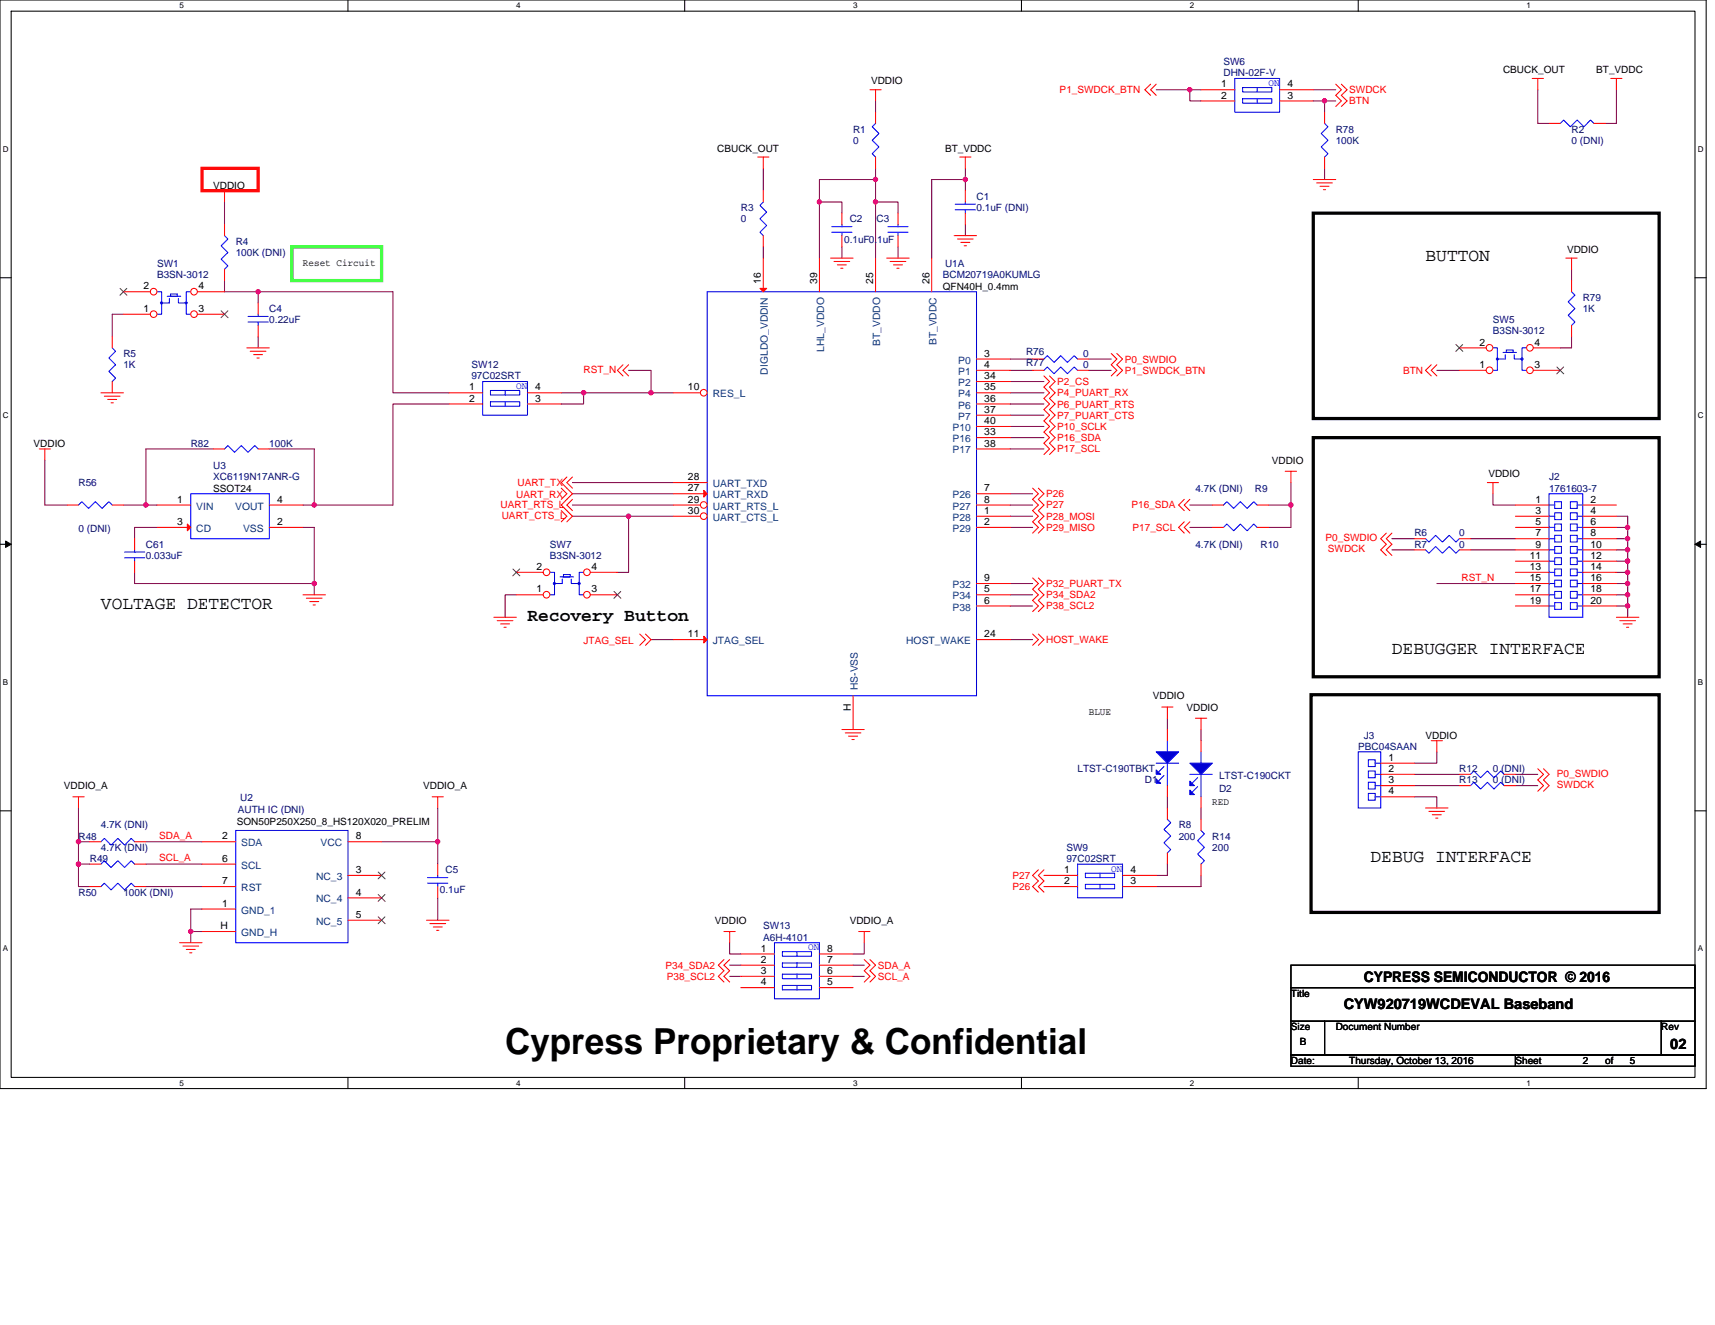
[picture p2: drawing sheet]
<svg xmlns="http://www.w3.org/2000/svg" width="279mm" height="216mm" viewBox="0 0 279 216" stroke-linecap="round" stroke-linejoin="round" font-family="sans-serif">
<path d="M0 0h278v177.4h-278zM1.8 1.8h274.3v173.8h-274.3z" fill="none" stroke="#000" stroke-width=".17"/>
<g fill="#fff">
<path d="M29.3 .2h.7v1.5h-.7z"/>
<path d="M29.3 175.7h.7v1.5h-.7z"/>
</g>
<path d="M56.7 0v1.8M56.7 175.6v1.8" fill="none" stroke="#000" stroke-width=".17"/>
<g fill="#fff">
<path d="M84.1 .2h.7v1.5h-.7z"/>
<path d="M84.1 175.7h.7v1.5h-.7z"/>
</g>
<path d="M111.5 0v1.8M111.5 175.6v1.8" fill="none" stroke="#000" stroke-width=".17"/>
<g fill="#fff">
<path d="M139 .2h.7v1.5h-.7z"/>
<path d="M139 175.7h.7v1.5h-.7z"/>
</g>
<path d="M166.4 0v1.8M166.4 175.6v1.8" fill="none" stroke="#000" stroke-width=".17"/>
<g fill="#fff">
<path d="M193.8 .2h.8v1.5h-.8z"/>
<path d="M193.8 175.7h.8v1.5h-.8z"/>
</g>
<path d="M221.3 0v1.8M221.3 175.6v1.8" fill="none" stroke="#000" stroke-width=".17"/>
<g fill="#fff">
<path d="M248.7 .2h.7v1.5h-.7z"/>
<path d="M248.7 175.7h.7v1.5h-.7z"/>
<path d="M.5 23.5h.9v1.5h-.9z"/>
<path d="M276.6 23.5h1v1.5h-1z"/>
<path d="M.5 67h.9v1.4h-.9z"/>
<path d="M276.6 67h1v1.4h-1z"/>
</g>
<path d="M0 45.3h1.8M276.1 45.3h1.9" fill="none" stroke="#000" stroke-width=".17"/>
<g fill="#fff">
<path d="M.5 110.4h.8v1.5h-.8z"/>
<path d="M276.6 110.4h.9v1.5h-.9z"/>
</g>
<path d="M0 88.7h1.8M276.1 88.7h1.9" fill="none" stroke="#000" stroke-width=".17"/>
<path d="M.9 88.2l.9 .5-.9 .5zM276.1 88.7l1-.5v1z" fill="#000" stroke="#000" stroke-width=".16"/>
<g fill="#fff">
<path d="M.5 153.8h.8v1.5h-.8z"/>
<path d="M276.6 153.8h.9v1.5h-.9z"/>
</g>
<path d="M0 132.1h1.8M276.1 132.1h1.9M210.3 157.3h65.8v3.6h-65.8zM210.3 160.9h65.8v5.5h-65.8zM210.3 166.4h5.5v5.5h-5.5zM210.3 171.9h36.6v1.8h-36.6zM215.8 166.4h54.9v5.5h-54.9zM246.9 171.9h29.2v1.8h-29.2zM270.7 166.4h5.4v5.5h-5.4z" fill="none" stroke="#000" stroke-width=".17"/>
<path d="M47.5 40.2h14.7v5.5h-14.7z" fill="none" stroke="#0f0" stroke-width=".53"/>
<path d="M32.9 27.4h9.2v3.7h-9.2z" fill="none" stroke="#f00" stroke-width=".53"/>
<path d="M214 34.7h56.3v33.5h-56.3zM214 71.3h56.3v39h-56.3zM213.6 113.2h56.7v35.5h-56.7z" fill="none" stroke="#000" stroke-width=".53"/>
<g fill="none" stroke="#800040" stroke-width=".17">
<path d="M142.6 16.4v1.9M188.4 14.6h5.4M193.8 14.6v1.8h1.9M193.8 14.6h1.9M214 16.4h1.8M214 14.6h3.6M217.6 16.4h-1.8v1.9M250.5 14.6v5.5h1.9M263.3 14.6v5.5h-1.8M36.6 32.9v3.7M124.4 27.4v3.7M133.5 32.9v9.2"/>
<path d="M133.5 32.9h3.7v1.8M142.6 29.3v3.6M142.6 27.4v1.9M142.6 29.3h-9.1v3.6M142.6 32.9v9.2M142.6 32.9h3.7v1.8M157.3 36.6v1.8M157.3 29.3v1.8M157.3 29.3h-5.5v12.8M157.3 27.4v1.9M215.8 27.4v1.9M20.1 51.2h-1.8v3.7"/>
<path d="M36.6 45.7v1.8h5.5M42.1 47.5v1.9M42.1 47.5h21.9v16.5h9.2M42.1 54.9v1.8M124.4 40.2v1.9M137.2 40.2v1.9M146.3 40.2v1.9M164.6 58.5h3.6M177.4 58.5h3.6M256 54.9v1.8h-1.8M256 43.9v1.8M7.3 75v7.3h3.7"/>
<path d="M34.7 73.2h-10.9v9.1M43.9 73.2h7.3v9.1M73.2 65.8h-9.2v16.5h-12.8M91.4 64h3.7M93.3 78.6h16.4M102.4 60.3h3.7v3.7h3.6M106.1 64h-11v1.8h-3.7M164.6 71.3h5.5M164.6 60.3h3.6M164.6 73.2h5.5M164.6 64h5.5M164.6 62.2h5.5"/>
<path d="M164.6 65.8h5.5M164.6 67.6h5.5M164.6 69.5h5.5M177.4 60.3h3.6M210.3 78.6v3.7M234.1 60.3h3.6M20.1 82.3h3.7M21.9 93.3v1.8h29.3M23.8 82.3h1.8M25.6 85.9h-3.7v1.9M49.4 85.9h1.8v9.2M49.4 82.3h1.8"/>
<path d="M51.2 95.1v1.8M84.1 96.9h-1.8v3.7M93.3 82.3h16.4M93.3 80.5h16.4M93.3 84.1h9.1M102.4 84.1v9.2h-1.8M102.4 84.1h7.3M164.6 85.9h3.6M164.6 84.1h3.6M164.6 82.3h3.6M164.6 80.5h3.6M164.6 96.9h3.6"/>
<path d="M164.6 98.7h3.6M164.6 95.1h3.6M193.8 82.3h3.7M193.8 85.9h3.7M206.7 82.3h3.6M210.3 82.3v3.6h-3.6M226.8 87.8h3.6M226.8 89.6h3.6M234.1 95.1h12.8M239.6 89.6h7.3M239.6 87.8h7.3M243.2 80.5v1.8h3.7"/>
<path d="M263.3 84.1h1.9v1.8M263.3 85.9h1.9M263.3 87.8h1.9M263.3 89.6h1.9M263.3 91.4h1.9M263.3 93.3h1.9M263.3 95.1h1.9M263.3 96.9h1.9M263.3 98.7h1.9M265.2 98.7v1.9M265.2 85.9v1.9M265.2 87.8v1.8"/>
<path d="M265.2 89.6v1.8M265.2 91.4v1.9M265.2 93.3v1.8M265.2 95.1v1.8M265.2 96.9v1.8M106.1 104.2h3.6M164.6 104.2h3.6M190.2 117v1.9M195.7 118.9v1.8M12.8 137.2v3.6M12.8 131.7v5.5h1.8M23.8 137.2h9.1"/>
<path d="M62.2 137.2h9.1M71.3 131.7v9.1M190.2 129.8v1.9M195.7 131.7v1.8M230.4 126.2h7.3M230.4 128h7.3M230.4 129.8h3.7v1.9M234.1 122.5v1.9h-3.7M246.9 126.2h3.6M246.9 128h3.6M12.8 140.8v3.7h1.8M12.8 140.8h1.8"/>
<path d="M23.8 140.8h9.1M23.8 144.5h9.1M31.1 151.8v1.8M31.1 151.8h1.8M32.9 148.1h-1.8v3.7M71.3 146.3v3.6M118.9 157.3h1.8M118.9 159.1h1.8M118.9 153.6v1.8h1.8M139 157.3h1.8M139 159.1h1.8M140.8 153.6v1.8h-1.8"/>
<path d="M190.2 140.8v1.8h-1.8M195.7 142.6v1.9h-7.3"/>
</g>
<g fill="#f0f" stroke="#f0f" stroke-width=".17">
<circle cx="142.6" cy="32.9" r=".35"/>
<circle cx="157.3" cy="29.2" r=".35"/>
<circle cx="42" cy="47.5" r=".35"/>
<circle cx="265.2" cy="98.7" r=".36"/>
<circle cx="265.2" cy="85.9" r=".36"/>
<circle cx="265.2" cy="87.8" r=".36"/>
<circle cx="265.2" cy="91.4" r=".36"/>
<circle cx="265.2" cy="89.6" r=".36"/>
<circle cx="265.2" cy="93.2" r=".36"/>
<circle cx="265.2" cy="95.1" r=".36"/>
<circle cx="265.2" cy="96.9" r=".36"/>
<circle cx="133.5" cy="32.9" r=".35"/>
<circle cx="142.6" cy="29.2" r=".35"/>
<circle cx="71.3" cy="137.1" r=".36"/>
<circle cx="12.8" cy="137.1" r=".36"/>
<circle cx="12.8" cy="140.8" r=".36"/>
<circle cx="31.1" cy="151.8" r=".36"/>
<circle cx="210.3" cy="82.3" r=".36"/>
<circle cx="193.8" cy="14.6" r=".35"/>
<circle cx="215.8" cy="16.4" r=".35"/>
<circle cx="95.1" cy="64" r=".36"/>
<circle cx="106" cy="64" r=".36"/>
<circle cx="51.2" cy="95.1" r=".36"/>
<circle cx="23.8" cy="82.3" r=".36"/>
<circle cx="51.2" cy="82.3" r=".36"/>
<circle cx="102.4" cy="84.1" r=".35"/>
</g>
<g fill="none" stroke="#f00" stroke-width=".17">
<path d="M141.7 14.6h1.9M142.6 14.6v1.8M187.5 13.7l-1 .9 1 .9M188.4 13.7l-.9 .9 .9 .9M217.6 13.7l.9 .9-.9 .9 .9 .9-.9 1M218.5 13.7l1 .9-1 .9 1 .9-1 1M249.6 12.8h1.9M250.5 12.8v1.8M262.4 12.8h1.8M263.3 12.8v1.8M35.6 31.1h1.9M36.6 31.1v1.8"/>
<path d="M123.4 25.6h1.9M124.4 25.6v1.8M155.4 38.4h3.7M156 38.9h2.5M156.4 25.6h1.8M156.5 39.5h1.5M157.3 25.6v1.8M214 29.3h3.6M214.5 29.8h2.6M215.1 30.4h1.4M215.6 30.9h.4M40.2 56.7h3.7"/>
<path d="M40.8 57.2h2.5M41.3 57.8h1.5M41.9 58.3h.3M101.5 59.4l-.9 .9 .9 1M102.4 59.4l-.9 .9 .9 1M135.3 42.1h3.7M135.9 42.6h2.5M136.4 43.2h1.5M137 43.7h.3M144.5 42.1h3.6M145 42.6h2.6M145.6 43.2h1.4"/>
<path d="M146.1 43.7h.4M157.1 40h.4M181 57.6l.9 .9-.9 .9 .9 .9-.9 1M181.9 57.6l1 .9-1 .9 1 .9-1 1M233.2 59.4l-1 .9 1 1M234.1 59.4l-.9 .9 .9 1M255.1 42.1h1.8M256 42.1v1.8M6.4 73.2h1.8M7.3 73.2v1.8M16.4 64h3.7M17 64.6h2.6"/>
<path d="M17.5 65.1h1.5M18.1 65.6h.4M91.4 79.5l1 1-1 .9M92.4 77.7l-1 .9 1.9 1.9-1.9 1.8 1.9 1.8-.9 .9M93.3 77.7l-.9 .9 .9 .9M168.2 79.5l1 1-1 .9 1 .9-1 .9 1 .9-1 .9 1 .9-1 1M169.2 79.5l.9 1-.9 .9 .9 .9-.9 .9 .9 .9-.9 .9 .9 .9-.9 1M170.1 61.3l.9 .9-.9 .9 .9 .9-.9 .9 .9 .9-.9 .9 .9 .9-.9 1 .9 .9-.9 .9 .9 .9-.9 .9 .9 1-.9 .9M171 61.3l.9 .9-.9 .9 .9 .9-.9 .9 .9 .9-.9 .9 .9 .9-.9 1 .9 .9-.9 .9 .9 .9-.9 .9 .9 1-.9 .9M209.4 76.8h1.8M210.3 76.8v1.8M242.3 78.6h1.8"/>
<path d="M243.2 78.6v1.9M49.4 96.9h3.6M49.9 97.5h2.6M50.5 98h1.4M51 98.6h.4M91.4 83.2l1 .9-1 .9M93.3 81.4l-.9 .9 .9 .9M168.2 94.2l1 .9-1 .9 1 .9-1 .9 1 .9-1 1M169.2 94.2l.9 .9-.9 .9 .9 .9-.9 .9 .9 .9-.9 1M192.9 81.4l-.9 .9 .9 .9M192.9 85l-.9 .9 .9 1M193.8 81.4l-.9 .9 .9 .9"/>
<path d="M193.8 85l-.9 .9 .9 1M197.5 82.3h1.8M204.8 82.3h1.9M225.8 86.9l-.9 .9 .9 .9-.9 .9 .9 .9M226.8 86.9l-1 .9 1 .9-1 .9 1 .9M80.5 100.6h3.6M81 101.1h2.6M81.6 101.7h1.4M82.1 102.2h.4M104.2 103.3l1 .9-1 1M105.2 103.3l.9 .9-.9 1M137.2 118.9h3.6"/>
<path d="M137.7 119.4h2.6M138.2 120h1.5M168.2 103.3l1 .9-1 1M169.2 103.3l.9 .9-.9 1M189.3 115.2h1.8M190.2 115.2v1.8M194.8 117h1.8M195.7 117v1.9M263.3 100.6h3.7M263.9 101.1h2.5M264.4 101.7h1.5M265 102.2h.3"/>
<path d="M11.9 129.8h1.8M12.8 129.8v1.9M70.4 129.8h1.8M71.3 129.8v1.9M138.8 120.5h.4M232.2 131.7h3.7M232.8 132.2h2.6M233.2 120.7h1.8M233.3 132.8h1.5M233.9 133.3h.4M234.1 120.7v1.8M237.7 128h1.9"/>
<path d="M245 128h1.9M250.5 125.3l1 .9-1 .9 1 .9-1 .9M251.5 125.3l.9 .9-.9 .9 .9 .9-.9 .9M29.3 153.6h3.6M29.8 154.2h2.6M30.4 154.7h1.4M30.9 155.3h.4M69.5 149.9h3.7M70 150.5h2.6M70.6 151h1.5M71.1 151.6h.4M117.9 156.4l-.9 .9 .9 .9-.9 .9 .9 .9"/>
<path d="M117.9 151.8h1.9M118.9 156.4l-1 .9 1 .9-1 .9 1 .9M118.9 151.8v1.8M139.9 151.8h1.8M140.8 151.8v1.8M140.8 156.4l.9 .9-.9 .9 .9 .9-.9 .9M141.7 156.4l.9 .9-.9 .9 .9 .9-.9 .9M169.2 141.7l-1 .9 1 1-1 .9 1 .9M170.1 141.7l-.9 .9 .9 1-.9 .9 .9 .9"/>
</g>
<path d="M89.6 93.3h.7v3.6h-.7M91.2 94h2.3M91.6 94.4v.7h-1.3M91.8 93.6h1.1v.4h-1.1zM93.1 94.4v.7h1.3M95.1 93.3h-.7v3.6h.7M199.3 82.3l.6-.6 1.1 1.1 1.1-1.1 1.1 1.1 1.1-1.1 .5 .6M239.6 128l.5-.5 1.1 1.1 1.1-1.1 1.1 1.1 1.1-1.1 .5 .5" fill="none" stroke="#00f" stroke-width=".17"/>
<g fill="#00f" stroke="#00f" stroke-width=".17">
<circle cx="90.3" cy="95.1" r=".17"/>
<circle cx="94.3" cy="95.1" r=".17"/>
</g>
<circle cx="89" cy="96.9" r=".54" fill="#fff" stroke="#f00" stroke-width=".17"/>
<path d="M84.1 96.9h4.4" fill="none" stroke="#f00" stroke-width=".17"/>
<circle cx="95.6" cy="96.9" r=".54" fill="#fff" stroke="#f00" stroke-width=".17"/>
<path d="M96.2 96.9h4.4" fill="none" stroke="#f00" stroke-width=".17"/>
<path d="M100 96.4l1.2 1.1M101.1 96.4l-1.1 1.1" fill="none" stroke="#804000" stroke-width=".16"/>
<circle cx="95.6" cy="93.2" r=".54" fill="#fff" stroke="#f00" stroke-width=".17"/>
<path d="M96.2 93.3h4.4" fill="none" stroke="#f00" stroke-width=".17"/>
<circle cx="89" cy="93.2" r=".54" fill="#fff" stroke="#f00" stroke-width=".17"/>
<g fill="none" stroke="#f00" stroke-width=".17">
<path d="M142.6 18.3v1.8M195.7 14.6h5.5M195.7 16.4h5.5M208.5 16.4h5.5M208.5 14.6h5.5M36.6 36.6v1.8M124.4 38.4v1.8M124.4 31.1v1.8M137.2 34.7v1.9M137.2 38.4v1.8M142.6 25.6v1.8M146.3 34.7v1.9"/>
<path d="M146.3 38.4v1.8M157.3 31.1v1.8M157.3 34.7v1.9M252.4 20.1h1.8M259.7 20.1h1.8M18.3 54.9v1.8M36.6 43.9v1.8M42.1 49.4v1.8M42.1 53v1.9M142.6 42.1v5.4M151.8 42.1v5.4M159.1 58.5h5.5"/>
<path d="M256 45.7v1.8M256 53v1.9M18.3 62.2v1.8M34.7 73.2h1.9M42.1 73.2h1.8M73.2 64h5.4M73.2 65.8h5.4M85.9 65.8h5.5M85.9 64h5.5M109.7 78.6h5.5M159.1 73.2h5.5M159.1 60.3h5.5"/>
<path d="M159.1 62.2h5.5M159.1 64h5.5M159.1 65.8h5.5M159.1 67.6h5.5M159.1 69.5h5.5M159.1 71.3h5.5M168.2 60.3h1.9M175.6 60.3h1.8M11 82.3h1.8M18.3 82.3h1.8M84.1 93.3h4.4M109.7 80.5h5.5"/>
<path d="M159.1 82.3h5.5M159.1 95.1h5.5M159.1 96.9h5.5M159.1 98.7h5.5M159.1 80.5h5.5M159.1 84.1h5.5M159.1 85.9h5.5M197.5 85.9h1.8M204.8 85.9h1.9M139 113.4v5.5M190.2 118.9v1.8M32.9 137.2h5.5"/>
<path d="M56.7 137.2h5.5M190.2 128v1.8M190.2 131.7v1.8M190.2 139v1.8M195.7 133.5v1.8M224.9 124.4h5.5M224.9 126.2h5.5M224.9 128h5.5M224.9 129.8h5.5M14.6 140.8h1.8M21.9 140.8h1.9M32.9 148.1h5.5"/>
<path d="M32.9 140.8h5.5M32.9 144.5h5.5M32.9 151.8h5.5M56.7 149.9h5.5M56.7 146.3h5.5M56.7 142.6h5.5M170.1 142.6h5.5M170.1 144.5h5.5M182.9 144.5h5.5M182.9 142.6h5.5M195.7 140.8v1.8"/>
</g>
<path d="M83.6 92.7l1.1 1.1M84.7 92.7l-1.2 1.1M61.6 149.4l1.1 1.1M61.6 145.8l1.1 1.1M61.6 142.1l1.1 1.1M62.7 149.4l-1.1 1.1M62.7 145.8l-1.1 1.1M62.7 142.1l-1.1 1.1" fill="none" stroke="#804000" stroke-width=".16"/>
<g fill="none" stroke="#00f" stroke-width=".17">
<path d="M201.2 12.8h7.3v5.5h-7.3zM202.4 16.1h4.8v.7h-4.8zM202.4 14.3h4.8v.7h-4.8zM204.8 16.1v.7M204.8 14.3v.7M36.6 38.4l.5 .5-1.1 1.1 1.1 1.1-1.1 1.1 1.1 1.1-.5 .6M124.4 32.9l-.6 .6 1.1 1.1-1.1 1 1.1 1.1-1.1 1.1 .6 .6M135.5 37.8h3.3M135.5 36.9h3.3M137.2 36.6v.3M137.2 37.8v.6M142.6 20.1l-.5 .6 1.1 1.1-1.1 1.1 1.1 1-1.1 1.1 .5 .6"/>
<path d="M144.7 37.8h3.2M144.7 36.9h3.2M146.3 36.6v.3M146.3 37.8v.6M155.6 34.2h3.3M155.6 33.3h3.3M157.3 32.9v.4M157.3 34.2v.5M254.2 20.1l.5-.5 1.1 1.1 1.1-1.1 1.1 1.1 1.1-1.1 .6 .5M18.3 56.7l.5 .5-1.1 1.1 1.1 1.1-1.1 1.1 1.1 1.1-.5 .6M40.4 52.5h3.3M40.4 51.6h3.3"/>
<path d="M42.1 51.2v.4M42.1 52.5v.5M115.2 47.5h43.9v65.9h-43.9zM256 47.5l.6 .6-1.1 1.1 1.1 1.1-1.1 1.1 1.1 1.1-.6 .5M36.6 73.2l.5-.6 1.1 1.1 1.1-1.1 1.1 1.1 1.1-1.1 .6 .6M78.6 62.2h7.3v5.4h-7.3zM79.9 63.6h4.8v.8h-4.8zM79.9 65.5h4.8v.7h-4.8zM82.3 63.6v.8M82.3 65.5v.7M170.1 60.3l.5-.5 1.1 1.1 1.1-1.1 1.1 1.1 1.1-1.1 .6 .5M12.8 82.3l.5-.6 1.1 1.1 1.1-1.1 1.1 1.1 1.1-1.1 .6 .6"/>
<path d="M199.3 85.9l.6-.5 1.1 1.1 1.1-1.1 1.1 1.1 1.1-1.1 .5 .5M38.4 135.3h18.3v18.3h-18.3zM188.4 124.4h3.6M189.6 124.9l-.9 .9M189.6 126.4l-.9 .9M190.2 120.7v1.8M190.2 124.4v3.6M190.2 133.5l.5 .5-1.1 1.1 1.1 1.1-1.1 1.1 1.1 1.1-.5 .6M195.7 135.3l.5 .6-1.1 1.1 1.1 1.1-1.1 1.1 1.1 1.1-.5 .5M221.3 122.5h3.6v9.2h-3.6zM222.9 129.3h1.1v1.1h-1.1zM222.9 127.5h1.1v1.1h-1.1z"/>
<path d="M222.9 125.6h1.1v1.1h-1.1zM222.9 123.8h1.1v1.1h-1.1zM224 129.8h.9M224 128h.9M224 126.2h.9M224 124.4h.9M16.4 140.8l.6-.5 1.1 1.1 1.1-1.1 1.1 1.1 1.1-1.1 .5 .5M175.6 140.8h7.3v5.5h-7.3zM176.8 142.3h4.8v.7h-4.8zM176.8 144.1h4.8v.7h-4.8zM179.2 142.3v.7M179.2 144.1v.7"/>
</g>
<g fill="#00f" stroke="#00f" stroke-width=".17">
<path d="M188.4 122.5h3.6l-1.8 1.9z" fill-rule="evenodd"/>
<path d="M188.4 125.5l.7 .7h-.7z" fill-rule="evenodd"/>
<path d="M188.4 126.9l.7 .7h-.7z" fill-rule="evenodd"/>
</g>
<path d="M114.7 79.9l.5 .6-.5 .5z" fill="#f00" stroke="#f00" stroke-width=".17"/>
<circle cx="114.6" cy="82.3" r=".54" fill="#fff" stroke="#f00" stroke-width=".17"/>
<path d="M109.7 82.3h4.4" fill="none" stroke="#f00" stroke-width=".17"/>
<circle cx="114.6" cy="84.1" r=".54" fill="#fff" stroke="#f00" stroke-width=".17"/>
<path d="M133.5 42.1v5.4M109.7 84.1h4.4M109.7 104.2h5.5M159.1 104.2h5.5" fill="none" stroke="#f00" stroke-width=".17"/>
<path d="M114.7 103.7l.5 .5-.5 .6z" fill="#f00" stroke="#f00" stroke-width=".17"/>
<circle cx="114.6" cy="64" r=".54" fill="#fff" stroke="#f00" stroke-width=".17"/>
<g fill="none" stroke="#f00" stroke-width=".17">
<path d="M124.4 42.1v5.4M109.7 64h4.4M25.6 82.3h5.5M25.6 85.9h5.5M43.9 85.9h5.5M43.9 82.3h5.5M230.4 89.6h1.8M237.7 89.6h1.9M246.9 82.3h5.5M246.9 84.1h5.5M246.9 85.9h5.5M246.9 87.8h5.5"/>
<path d="M246.9 89.6h5.5M246.9 91.4h5.5M246.9 93.3h5.5M246.9 95.1h5.5M246.9 96.9h5.5M246.9 98.7h5.5M257.9 82.3h5.4M257.9 84.1h5.4M257.9 85.9h5.4M257.9 87.8h5.4M257.9 89.6h5.4M257.9 91.4h5.4"/>
<path d="M257.9 93.3h5.4M257.9 95.1h5.4M257.9 96.9h5.4M257.9 98.7h5.4M14.6 137.2h1.8M21.9 137.2h1.9M195.7 129.8v1.9M195.7 120.7v1.8M71.3 140.8v1.8M71.3 144.5v1.8M120.7 155.4h5.5M120.7 157.3h5.5"/>
<path d="M120.7 159.1h5.5M133.5 159.1h5.5M133.5 157.3h5.5M133.5 155.4h5.5M120.7 160.9h5.5M133.5 160.9h5.5"/>
</g>
<g fill="#f00" stroke="#f00" stroke-width=".17">
<path d="M123.8 47h1.1l-.5 .5z"/>
<path d="M30.5 85.4l.6 .5-.6 .6z"/>
</g>
<g fill="none" stroke="#00f" stroke-width=".17">
<path d="M243.2 56.7h.7v3.6h-.7M244.9 57.4h2.2M245.2 57.8v.7h-1.3M245.4 57h1.1v.4h-1.1zM246.7 57.8v.7h1.3M248.7 56.7h-.7v3.6h.7M31.1 80.5h12.8v7.3h-12.8zM232.2 89.6l.6 .5 1.1-1.1 1.1 1.1 1.1-1.1 1.1 1.1 .5-.5M252.4 80.5h5.5v20.1h-5.5zM252.4 91.4h.9M252.4 89.6h.9M252.4 85.9h.9"/>
<path d="M252.4 87.8h.9M252.4 82.3h.9M252.4 84.1h.9M252.4 93.3h.9M252.4 95.1h.9M252.4 96.9h.9M252.4 98.7h.9M253.3 90.9h1.1v1.1h-1.1zM253.3 89h1.1v1.1h-1.1zM253.3 85.4h1.1v1.1h-1.1zM253.3 87.2h1.1v1.1h-1.1zM253.3 81.7h1.1v1.1h-1.1z"/>
<path d="M253.3 83.6h1.1v1.1h-1.1zM253.3 92.7h1.1v1.1h-1.1zM253.3 94.5h1.1v1.1h-1.1zM253.3 96.4h1.1v1.1h-1.1zM253.3 98.2h1.1v1.1h-1.1zM255.8 90.9h1.1v1.1h-1.1zM255.8 89h1.1v1.1h-1.1zM255.8 85.4h1.1v1.1h-1.1zM255.8 87.2h1.1v1.1h-1.1zM255.8 81.7h1.1v1.1h-1.1zM255.8 83.6h1.1v1.1h-1.1zM255.8 92.7h1.1v1.1h-1.1z"/>
<path d="M255.8 94.5h1.1v1.1h-1.1zM255.8 96.4h1.1v1.1h-1.1zM255.8 98.2h1.1v1.1h-1.1zM256.9 91.4h1M256.9 85.9h1M256.9 87.8h1M256.9 82.3h1M256.9 84.1h1M256.9 89.6h1M256.9 93.3h1M256.9 95.1h1M256.9 96.9h1"/>
<path d="M256.9 98.7h1M16.4 137.2l.6-.6 1.1 1.1 1.1-1.1 1.1 1.1 1.1-1.1 .5 .6M193.8 126.2h3.7M195.1 126.7l-.9 .9M195.1 128.2l-.9 .9M195.7 122.5v1.9M195.7 126.2v3.6M69.7 143.9h3.3M69.7 143h3.3M71.3 142.6v.4M71.3 143.9v.6M126.2 153.6h7.3v9.2h-7.3z"/>
<path d="M127.5 155.1h4.7v.7h-4.7zM127.5 156.9h4.7v.7h-4.7zM127.5 158.7h4.7v.8h-4.7zM129.8 155.1v.7M129.8 156.9v.7M129.8 158.7v.8M127.5 160.6h4.7v.7h-4.7zM129.8 160.6v.7"/>
</g>
<g fill="#00f" stroke="#00f" stroke-width=".17">
<path d="M193.8 124.4h3.7l-1.8 1.8z" fill-rule="evenodd"/>
<path d="M193.8 127.3l.8 .7h-.8z" fill-rule="evenodd"/>
<path d="M193.8 128.7l.8 .8h-.8z" fill-rule="evenodd"/>
<circle cx="243.9" cy="58.5" r=".17"/>
<circle cx="248" cy="58.5" r=".17"/>
</g>
<circle cx="242.7" cy="60.3" r=".54" fill="#fff" stroke="#f00" stroke-width=".17"/>
<path d="M237.7 60.3h4.4" fill="none" stroke="#f00" stroke-width=".17"/>
<circle cx="249.2" cy="60.3" r=".54" fill="#fff" stroke="#f00" stroke-width=".17"/>
<path d="M249.8 60.3h4.4" fill="none" stroke="#f00" stroke-width=".17"/>
<path d="M253.6 59.8l1.2 1.1M254.7 59.8l-1.1 1.1" fill="none" stroke="#804000" stroke-width=".16"/>
<circle cx="249.2" cy="56.7" r=".54" fill="#fff" stroke="#f00" stroke-width=".17"/>
<path d="M249.8 56.7h4.4" fill="none" stroke="#f00" stroke-width=".17"/>
<circle cx="242.7" cy="56.7" r=".54" fill="#fff" stroke="#f00" stroke-width=".17"/>
<path d="M215.8 18.3v1.8M215.8 25.6v1.8M168.2 58.5h1.9M175.6 58.5h1.8M237.7 56.7h4.4M21.9 87.8v1.8M21.9 91.4v1.9M230.4 87.8h1.8M237.7 87.8h1.9M237.7 126.2h1.9M245 126.2h1.9" fill="none" stroke="#f00" stroke-width=".17"/>
<path d="M237.2 56.1l1.1 1.2M238.3 56.1l-1.1 1.2" fill="none" stroke="#804000" stroke-width=".16"/>
<g fill="none" stroke="#00f" stroke-width=".17">
<path d="M215.8 20.1l.5 .6-1.1 1.1 1.1 1.1-1.1 1 1.1 1.1-.5 .6M25.6 47.5h.7v3.7h-.7M27.2 48.3h2.2M27.6 48.6v.8h-1.3M27.8 47.9h1.1v.4h-1.1zM29.1 48.6v.8h1.3M31.1 47.5h-.7v3.7h.7M170.1 58.5l.5-.5 1.1 1.1 1.1-1.1 1.1 1.1 1.1-1.1 .6 .5M20.3 90.9h3.3M20.3 90h3.3M21.9 89.6v.4M21.9 90.9v.5"/>
<path d="M232.2 87.8l.6 .5 1.1-1.1 1.1 1.1 1.1-1.1 1.1 1.1 .5-.5M239.6 126.2l.5-.6 1.1 1.1 1.1-1.1 1.1 1.1 1.1-1.1 .5 .6"/>
</g>
<g fill="#00f" stroke="#00f" stroke-width=".17">
<circle cx="26.3" cy="49.4" r=".17"/>
<circle cx="30.3" cy="49.4" r=".17"/>
</g>
<circle cx="25" cy="51.2" r=".54" fill="#fff" stroke="#f00" stroke-width=".17"/>
<path d="M20.1 51.2h4.4" fill="none" stroke="#f00" stroke-width=".17"/>
<circle cx="31.6" cy="51.2" r=".54" fill="#fff" stroke="#f00" stroke-width=".17"/>
<path d="M32.2 51.2h4.4" fill="none" stroke="#f00" stroke-width=".17"/>
<path d="M36 50.7l1.1 1.1M37.1 50.7l-1.1 1.1" fill="none" stroke="#804000" stroke-width=".16"/>
<circle cx="31.6" cy="47.5" r=".54" fill="#fff" stroke="#f00" stroke-width=".17"/>
<path d="M32.2 47.5h4.4" fill="none" stroke="#f00" stroke-width=".17"/>
<circle cx="25" cy="47.5" r=".54" fill="#fff" stroke="#f00" stroke-width=".17"/>
<path d="M20.1 47.5h4.4M14.6 144.5h1.8M21.9 144.5h1.9" fill="none" stroke="#f00" stroke-width=".17"/>
<path d="M19.6 47l1.1 1.1M20.7 47l-1.2 1.1" fill="none" stroke="#804000" stroke-width=".16"/>
<path d="M16.4 144.5l.6-.6 1.1 1.1 1.1-1.1 1.1 1.1 1.1-1.1 .5 .6" fill="none" stroke="#00f" stroke-width=".17"/>
<g fill="#f0f" stroke="#f0f" stroke-width=".17">
<circle cx="142.6" cy="32.9" r=".35"/>
<circle cx="157.3" cy="29.2" r=".35"/>
<circle cx="42" cy="47.5" r=".35"/>
<circle cx="265.2" cy="98.7" r=".36"/>
<circle cx="265.2" cy="85.9" r=".36"/>
<circle cx="265.2" cy="87.8" r=".36"/>
<circle cx="265.2" cy="91.4" r=".36"/>
<circle cx="265.2" cy="89.6" r=".36"/>
<circle cx="265.2" cy="93.2" r=".36"/>
<circle cx="265.2" cy="95.1" r=".36"/>
<circle cx="265.2" cy="96.9" r=".36"/>
<circle cx="133.5" cy="32.9" r=".35"/>
<circle cx="142.6" cy="29.2" r=".35"/>
<circle cx="71.3" cy="137.1" r=".36"/>
<circle cx="12.8" cy="137.1" r=".36"/>
<circle cx="12.8" cy="140.8" r=".36"/>
<circle cx="31.1" cy="151.8" r=".36"/>
<circle cx="210.3" cy="82.3" r=".36"/>
<circle cx="193.8" cy="14.6" r=".35"/>
<circle cx="215.8" cy="16.4" r=".35"/>
<circle cx="95.1" cy="64" r=".36"/>
<circle cx="106" cy="64" r=".36"/>
<circle cx="51.2" cy="95.1" r=".36"/>
<circle cx="23.8" cy="82.3" r=".36"/>
<circle cx="51.2" cy="82.3" r=".36"/>
<circle cx="102.4" cy="84.1" r=".35"/>
</g>
<text font-size="5.8" x="82.3" y="171.7">Cypress Proprietary &amp; Confidential</text>
<g font-size="2.9">
<text x="232.2" y="42.5">BUTTON</text>
<text x="16.4" y="99.3">VOLTAGE DETECTOR</text>
<text x="85.9" y="101.2">Recovery Button</text>
<text x="226.8" y="106.6">DEBUGGER INTERFACE</text>
<text x="223.3" y="140.4">DEBUG INTERFACE</text>
</g>
<g font-size="2.4">
<text x="222.2" y="160">CYPRESS SEMICONDUCTOR © 2016</text>
<text x="218.9" y="164.4">CYW920719WCDEVAL Baseband</text>
<text x="272.1" y="171">02</text>
</g>
<g font-size="1.7">
<text x="199" y="14.2">1</text>
<text x="199" y="16.1">2</text>
<text x="209.7" y="16.1">3</text>
<text x="209.7" y="14.2">4</text>
<text x="23.4" y="47.2">2</text>
<text x="32.3" y="47.2">4</text>
<text x="124" y="46.3" transform="rotate(-90 124 46.3)">16</text>
<text x="133.1" y="46.3" transform="rotate(-90 133.1 46.3)">39</text>
<text x="142.3" y="46.3" transform="rotate(-90 142.3 46.3)">25</text>
<text x="151.4" y="46.3" transform="rotate(-90 151.4 46.3)">26</text>
<text x="23.4" y="50.8">1</text>
<text x="32.3" y="50.8">3</text>
<text x="160.4" y="58.1">3</text>
<text x="160.4" y="60">4</text>
<text x="241" y="60">1</text>
<text x="241" y="56.3">2</text>
<text x="250" y="60">3</text>
<text x="250" y="56.3">4</text>
<text x="76.4" y="63.6">1</text>
<text x="76.4" y="65.4">2</text>
<text x="87.2" y="65.4">3</text>
<text x="87.2" y="63.6">4</text>
<text x="112.1" y="63.6">10</text>
<text x="160.4" y="61.8">34</text>
<text x="160.4" y="63.6">35</text>
<text x="160.4" y="65.4">36</text>
<text x="160.4" y="69.1">40</text>
<text x="160.4" y="70.9">33</text>
<text x="160.4" y="67.3">37</text>
<text x="160.4" y="72.8">38</text>
<text x="28.9" y="81.9">1</text>
<text x="45.1" y="81.9">4</text>
<text x="112.1" y="80.1">27</text>
<text x="112.1" y="78.3">28</text>
<text x="112.1" y="81.9">29</text>
<text x="112.1" y="83.7">30</text>
<text x="160.4" y="81.9">8</text>
<text x="160.4" y="80.1">7</text>
<text x="160.4" y="83.7">1</text>
<text x="250.2" y="81.9">1</text>
<text x="250.2" y="83.7">3</text>
<text x="259.1" y="81.9">2</text>
<text x="259.1" y="83.7">4</text>
<text x="28.9" y="85.6">3</text>
<text x="45.1" y="85.6">2</text>
<text x="160.4" y="85.6">2</text>
<text x="250.2" y="85.6">5</text>
<text x="250.2" y="87.4">7</text>
<text x="250.2" y="89.2">9</text>
<text x="259.1" y="85.6">6</text>
<text x="259.1" y="87.4">8</text>
<text x="259.1" y="89.2">10</text>
<text x="87.4" y="92.9">2</text>
<text x="96.4" y="92.9">4</text>
<text x="160.4" y="94.7">9</text>
<text x="249.2" y="91.1">11</text>
<text x="249.2" y="92.9">13</text>
<text x="249.2" y="94.7">15</text>
<text x="259.1" y="91.1">12</text>
<text x="259.1" y="92.9">14</text>
<text x="259.1" y="94.7">16</text>
<text x="87.4" y="96.5">1</text>
<text x="96.4" y="96.5">3</text>
<text x="160.4" y="96.5">5</text>
<text x="160.4" y="98.4">6</text>
<text x="249.2" y="96.5">17</text>
<text x="249.2" y="98.4">19</text>
<text x="259.1" y="96.5">18</text>
<text x="259.1" y="98.4">20</text>
<text x="112.1" y="103.8">11</text>
<text x="160.4" y="103.8">24</text>
<text x="138.6" y="115.8" transform="rotate(-90 138.6 115.8)">H</text>
<text x="226.2" y="124">1</text>
<text x="226.2" y="125.8">2</text>
<text x="226.2" y="127.6">3</text>
<text x="226.2" y="129.5">4</text>
<text x="36.2" y="136.8">2</text>
<text x="58" y="136.8">8</text>
<text x="36.2" y="140.4">6</text>
<text x="58" y="142.3">3</text>
<text x="173.4" y="142.3">1</text>
<text x="184.1" y="142.3">4</text>
<text x="36.2" y="147.7">1</text>
<text x="36.2" y="144.1">7</text>
<text x="58" y="149.6">5</text>
<text x="58" y="145.9">4</text>
<text x="173.4" y="144.1">2</text>
<text x="184.1" y="144.1">3</text>
<text x="35.9" y="151.4">H</text>
<text x="124" y="155.1">1</text>
<text x="134.8" y="155.1">8</text>
<text x="124" y="156.9">2</text>
<text x="124" y="158.7">3</text>
<text x="124" y="160.5">4</text>
<text x="134.8" y="158.7">6</text>
<text x="134.8" y="160.5">5</text>
<text x="134.8" y="156.9">7</text>
</g>
<g font-size="1.7" fill="#004080">
<text x="134.3" y="57.3" transform="rotate(-90 134.3 57.3)">LHL_VDDO</text>
<text x="143.4" y="56.4" transform="rotate(-90 143.4 56.4)">BT_VDDO</text>
<text x="152.5" y="56.3" transform="rotate(-90 152.5 56.3)">BT_VDDC</text>
<text x="156.1" y="59.2">P0</text>
<text x="116.1" y="64.7">RES_L</text>
<text x="125.1" y="61" transform="rotate(-90 125.1 61)">DIGLDO_VDDIN</text>
<text x="156.1" y="61.1">P1</text>
<text x="156.1" y="62.9">P2</text>
<text x="156.1" y="64.7">P4</text>
<text x="155.2" y="70.2">P10</text>
<text x="156.1" y="66.6">P6</text>
<text x="156.1" y="68.4">P7</text>
<text x="155.2" y="73.9">P17</text>
<text x="155.2" y="72.1">P16</text>
<text x="32" y="83">VIN</text>
<text x="38.3" y="83">VOUT</text>
<text x="116.1" y="81.2">UART_RXD</text>
<text x="116.1" y="79.4">UART_TXD</text>
<text x="116.1" y="83">UART_RTS_L</text>
<text x="155.2" y="83">P27</text>
<text x="155.2" y="81.2">P26</text>
<text x="32" y="86.7">CD</text>
<text x="39.6" y="86.7">VSS</text>
<text x="116.1" y="84.9">UART_CTS_L</text>
<text x="155.2" y="84.9">P28</text>
<text x="155.2" y="86.7">P29</text>
<text x="155.2" y="95.8">P32</text>
<text x="155.2" y="97.7">P34</text>
<text x="155.2" y="99.5">P38</text>
<text x="116.1" y="105">JTAG_SEL</text>
<text x="147.6" y="105">HOST_WAKE</text>
<text x="139.7" y="112.5" transform="rotate(-90 139.7 112.5)">HS-VSS</text>
<text x="39.3" y="137.9">SDA</text>
<text x="52.2" y="137.9">VCC</text>
<text x="39.3" y="141.5">SCL</text>
<text x="51.5" y="143.4">NC_3</text>
<text x="39.3" y="148.9">GND_1</text>
<text x="39.3" y="145.2">RST</text>
<text x="51.5" y="147">NC_4</text>
<text x="39.3" y="152.5">GND_H</text>
<text x="51.5" y="150.7">NC_5</text>
</g>
<g font-size="1.6" fill="#000080">
<text x="199.3" y="10.6">SW6</text>
<text x="199.3" y="12.4">DHN-02F-V</text>
<text x="139" y="21.6">R1</text>
<text x="139" y="23.4">0</text>
<text x="217.6" y="21.6">R78</text>
<text x="217.6" y="23.4">100K</text>
<text x="256" y="21.6">R2</text>
<text x="256" y="23.4">0 (DNI)</text>
<text x="120.7" y="34.4">R3</text>
<text x="159.1" y="32.6">C1</text>
<text x="159.1" y="34.4">0.1uF (DNI)</text>
<text x="38.4" y="39.9">R4</text>
<text x="38.4" y="41.7">100K (DNI)</text>
<text x="120.7" y="36.2">0</text>
<text x="137.5" y="39.5">0.1uF0.1uF</text>
<text x="138.4" y="36.2">C2</text>
<text x="142.8" y="36.2">C3</text>
<text x="25.6" y="43.5">SW1</text>
<text x="25.6" y="45.4">B3SN-3012</text>
<text x="153.6" y="45.4">BCM20719A0KUMLG</text>
<text x="154" y="43.5">U1A</text>
<text x="43.9" y="50.8">C4</text>
<text x="43.9" y="52.7">0.22uF</text>
<text x="243.2" y="52.7">SW5</text>
<text x="257.9" y="49">R79</text>
<text x="257.9" y="50.8">1K</text>
<text x="20.1" y="58.2">R5</text>
<text x="20.1" y="60">1K</text>
<text x="76.8" y="60">SW12</text>
<text x="167.2" y="59.6">R77</text>
<text x="167.2" y="57.8">R76</text>
<text x="176.5" y="60">0</text>
<text x="176.5" y="58.2">0</text>
<text x="243.2" y="54.5">B3SN-3012</text>
<text x="76.8" y="61.8">97C02SRT</text>
<text x="31.1" y="72.8">R82</text>
<text x="34.7" y="76.5">U3</text>
<text x="43.9" y="72.8">100K</text>
<text x="12.8" y="79.2">R56</text>
<text x="34.7" y="78.3">XC6119N17ANR-G</text>
<text x="194.8" y="80.1">4.7K (DNI)</text>
<text x="204.4" y="80.1">R9</text>
<text x="252.4" y="80.1">1761603-7</text>
<text x="252.4" y="78.3">J2</text>
<text x="12.8" y="86.7">0 (DNI)</text>
<text x="23.8" y="89.3">C61</text>
<text x="89.6" y="89.3">SW7</text>
<text x="194.8" y="89.3">4.7K (DNI)</text>
<text x="205.4" y="89.3">R10</text>
<text x="230.4" y="89.3">R7</text>
<text x="230.4" y="87.4">R6</text>
<text x="237.7" y="89.3">0</text>
<text x="237.7" y="87.4">0</text>
<text x="23.8" y="91.1">0.033uF</text>
<text x="89.6" y="91.1">B3SN-3012</text>
<text x="175.6" y="125.8">LTST-C190TBKT</text>
<text x="221.3" y="122.2">PBC04SAAN</text>
<text x="222.2" y="120.4">J3</text>
<text x="237.7" y="125.8">R12</text>
<text x="243.2" y="125.8">0 (DNI)</text>
<text x="39.1" y="130.6">U2</text>
<text x="186.5" y="127.7">D1</text>
<text x="198.6" y="129.1">D2</text>
<text x="198.6" y="126.9">LTST-C190CKT</text>
<text x="237.7" y="127.7">R13</text>
<text x="243.2" y="127.7">0 (DNI)</text>
<text x="12.8" y="136.8">R48</text>
<text x="16.4" y="135">4.7K (DNI)</text>
<text x="38.8" y="132.4">AUTH IC (DNI)</text>
<text x="192" y="135">R8</text>
<text x="192" y="136.8">200</text>
<text x="197.5" y="136.8">R14</text>
<text x="14.6" y="140.5">R49</text>
<text x="16.4" y="138.6">4.7K (DNI)</text>
<text x="72.6" y="142.3">C5</text>
<text x="173.7" y="138.6">SW9</text>
<text x="173.7" y="140.5">97C02SRT</text>
<text x="197.5" y="138.6">200</text>
<text x="12.8" y="145.9">R50</text>
<text x="20.1" y="145.9">100K (DNI)</text>
<text x="71.7" y="145.6">0.1uF</text>
<text x="124.4" y="151.4">SW13</text>
<text x="124.4" y="153.3">A6H-4101</text>
</g>
<g font-size="1.6">
<text x="244.9" y="11.9">CBUCK_OUT</text>
<text x="260.1" y="11.9">BT_VDDC</text>
<text x="141.9" y="13.7">VDDIO</text>
<text x="116.9" y="24.7">CBUCK_OUT</text>
<text x="154" y="24.7">BT_VDDC</text>
<text x="34.7" y="30.7">VDDIO</text>
<text x="255.3" y="41.1">VDDIO</text>
<text x="49.4" y="43.3">Reset Circuit</text>
<text x="153.6" y="47.2">QFN40H_0.4mm</text>
<text x="5.5" y="72.8">VDDIO</text>
<text x="207.2" y="75.5">VDDIO</text>
<text x="242.5" y="77.7">VDDIO</text>
<text x="34.7" y="80.1">SSOT24</text>
<text x="187.8" y="113.9">VDDIO</text>
<text x="177.4" y="116.5">BLUE</text>
<text x="193.3" y="115.8">VDDIO</text>
<text x="232.2" y="120.4">VDDIO</text>
<text x="10.4" y="128.6">VDDIO_A</text>
<text x="68.9" y="128.6">VDDIO_A</text>
<text x="197.5" y="131.1">RED</text>
<text x="38.6" y="134.4">SON50P250X250_8_HS120X020_PRELIM</text>
<text x="116.5" y="150.5">VDDIO</text>
<text x="138.4" y="150.5">VDDIO_A</text>
<text x="210.3" y="162.4">Title</text>
<text x="210.3" y="167.9">Size</text>
<text x="217.6" y="167.9">Document Number</text>
<text x="270.7" y="167.9">Rev</text>
<text x="210.3" y="173.4">Date:</text>
<text x="211.8" y="170.3">B</text>
<text x="219.8" y="173.4">Thursday, October 13, 2016</text>
<text x="246.9" y="173.4">Sheet</text>
<text x="257.9" y="173.4">2</text>
<text x="261.5" y="173.4">of</text>
<text x="265.5" y="173.4">5</text>
</g>
<g font-size="1.6" fill="#f00">
<text x="172.6" y="15.2">P1_SWDCK_BTN</text>
<text x="219.8" y="15.2">SWDCK</text>
<text x="219.8" y="17">BTN</text>
<text x="183.2" y="59.1">P0_SWDIO</text>
<text x="95.1" y="60.7">RST_N</text>
<text x="172.3" y="64.6">P4_PUART_RX</text>
<text x="172.3" y="62.7">P2_CS</text>
<text x="183.2" y="60.9">P1_SWDCK_BTN</text>
<text x="228.6" y="60.9">BTN</text>
<text x="172.3" y="66.4">P6_PUART_RTS</text>
<text x="172.3" y="68.2">P7_PUART_CTS</text>
<text x="172.3" y="70.1">P10_SCLK</text>
<text x="172.3" y="71.9">P16_SDA</text>
<text x="172.3" y="73.7">P17_SCL</text>
<text x="81.6" y="82.8">UART_RTS_L</text>
<text x="84.1" y="81.2">UART_RX</text>
<text x="84.3" y="79.2">UART_TX</text>
<text x="170.4" y="81">P26</text>
<text x="170.4" y="82.8">P27</text>
<text x="184.3" y="82.8">P16_SDA</text>
<text x="81.7" y="84.5">UART_CTS_L</text>
<text x="170.4" y="84.7">P28_MOSI</text>
<text x="170.4" y="86.5">P29_MISO</text>
<text x="184.5" y="86.5">P17_SCL</text>
<text x="216" y="88.2">P0_SWDIO</text>
<text x="216.3" y="90">SWDCK</text>
<text x="170.4" y="95.7">P32_PUART_TX</text>
<text x="238.1" y="94.6">RST_N</text>
<text x="170.4" y="97.5">P34_SDA2</text>
<text x="170.4" y="99.3">P38_SCL2</text>
<text x="95.1" y="105">JTAG_SEL</text>
<text x="170.4" y="104.8">HOST_WAKE</text>
<text x="253.6" y="126.6">P0_SWDIO</text>
<text x="253.6" y="128.4">SWDCK</text>
<text x="26" y="136.7">SDA_A</text>
<text x="26" y="140.3">SCL_A</text>
<text x="165" y="143.2">P27</text>
<text x="165" y="145">P26</text>
<text x="108.4" y="157.8">P34_SDA2</text>
<text x="108.6" y="159.7">P38_SCL2</text>
<text x="143" y="157.8">SDA_A</text>
<text x="143" y="159.7">SCL_A</text>
</g>
<g font-size="1.6" fill="#00f">
<text x="206.7" y="14.1">ON</text>
<text x="84.1" y="63.4">ON</text>
<text x="181" y="142.1">ON</text>
<text x="131.7" y="154.9">ON</text>
</g>
<g font-size="1.3">
<text x="29.3" y="1.4">5</text>
<text x="84.1" y="1.4">4</text>
<text x="139" y="1.4">3</text>
<text x="193.8" y="1.4">2</text>
<text x="248.7" y="1.4">1</text>
<text x=".5" y="24.7">D</text>
<text x="276.6" y="24.7">D</text>
<text x=".5" y="68.2">C</text>
<text x="276.6" y="68.2">C</text>
<text x=".5" y="111.6">B</text>
<text x="276.6" y="111.6">B</text>
<text x=".5" y="155">A</text>
<text x="276.6" y="155">A</text>
<text x="29.3" y="176.9">5</text>
<text x="84.1" y="176.9">4</text>
<text x="139" y="176.9">3</text>
<text x="193.8" y="176.9">2</text>
<text x="248.7" y="176.9">1</text>
</g>
</svg>
